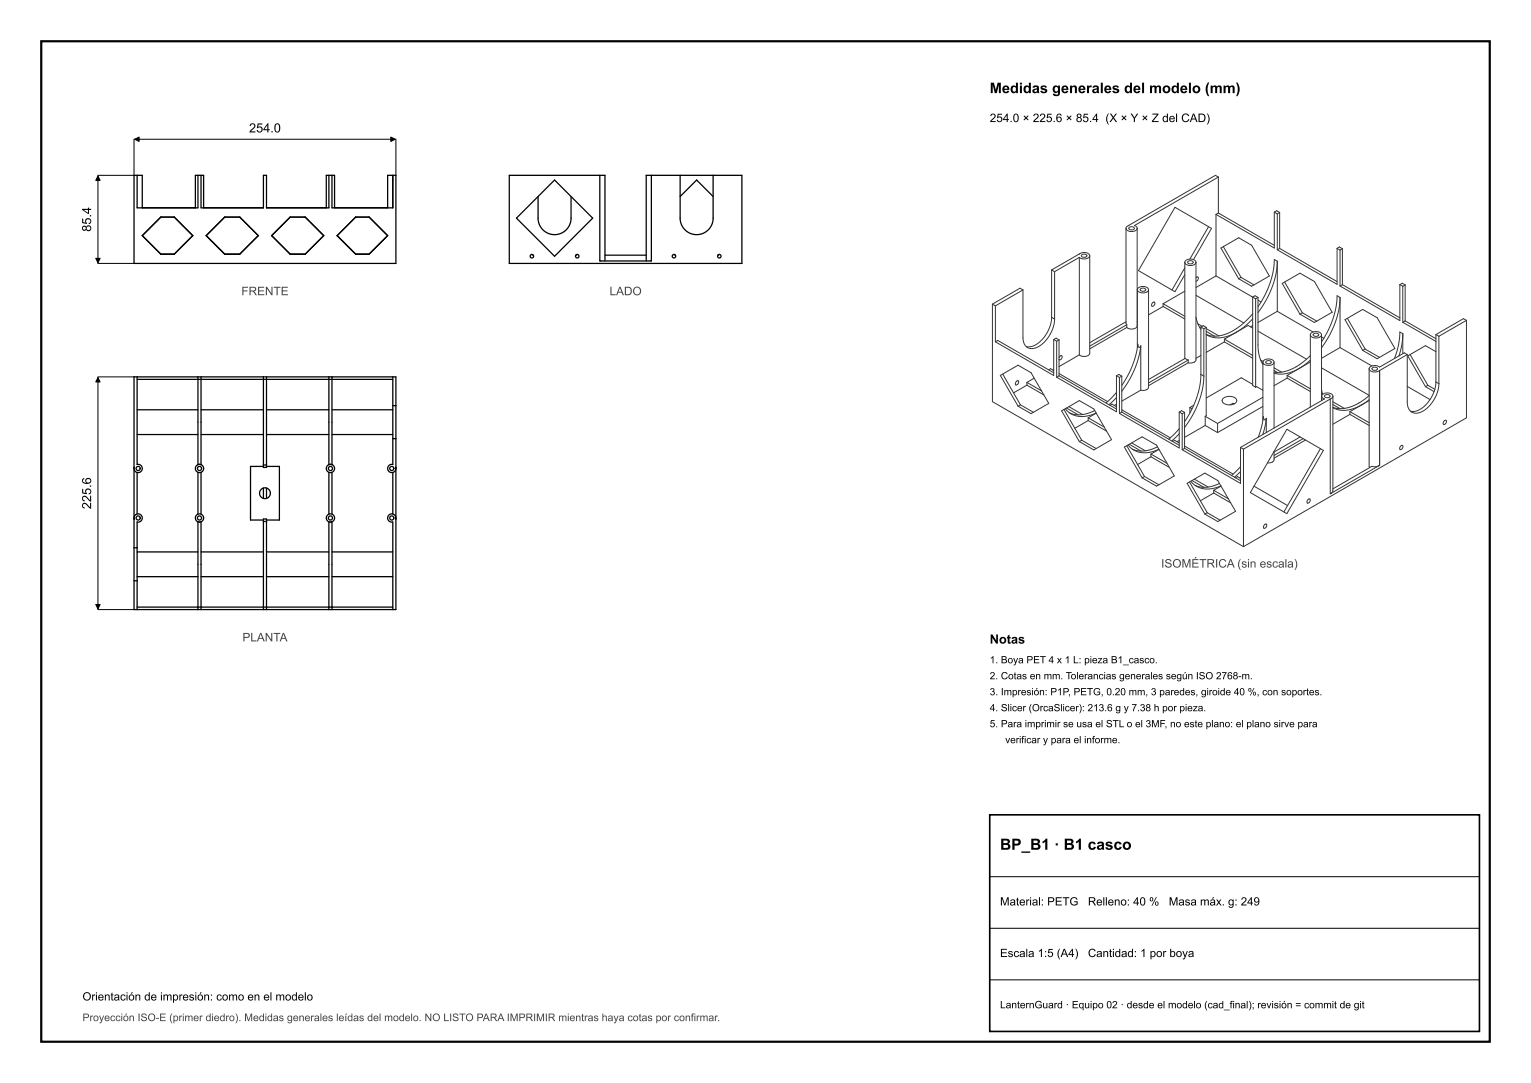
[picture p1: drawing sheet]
<svg xmlns="http://www.w3.org/2000/svg" width="297mm" height="210mm" viewBox="0 0 297 210" stroke-linecap="round" stroke-linejoin="round" font-family="sans-serif">
<path d="M8 8h281v194h-281z" fill="none" stroke="#000" stroke-width=".42"/>
<path d="M192 158h95v42h-95z" fill="none" stroke="#000" stroke-width=".32"/>
<g fill="none" stroke="#000" stroke-width=".25">
<path d="M26.6 34h-.1a.33 .33 0 0 0-.4 .1 .33 .33 0 0 0-.1 .3v16.7h50.8v-16.8a.3 .3 0 0 0-.4-.3h-.2M26.6 34v5.9a.29 .29 0 0 0 0 .4 .29 .29 0 0 0 .4 0h10.9a.31 .31 0 0 0 .4 0 .31 .31 0 0 0 .1-.3v-6M26.6 34h.6a.35 .35 0 0 1 .4 .1 .35 .35 0 0 1 0 .5v5.3a.29 .29 0 0 0 0 .4 .29 .29 0 0 0 .4 0h9.5a.36 .36 0 0 0 .4-.1 .36 .36 0 0 0 0-.5v-5.3a.32 .32 0 0 1 .1-.4 .32 .32 0 0 1 .4 0M38.4 34h.6M39 34v5.9a.29 .29 0 0 0 0 .4 .29 .29 0 0 0 .4 0h11.7M39 34h.1a.27 .27 0 0 1 .4 0 .27 .27 0 0 1 0 .4v5.5a.28 .28 0 0 0 0 .4 .28 .28 0 0 0 .4 0h11.2M63.8 34v5.9a.29 .29 0 0 1 0 .4 .29 .29 0 0 1-.4 0h-11.7M63.8 34h.6M63.8 34h-.1a.27 .27 0 0 0-.4 0 .27 .27 0 0 0 0 .4v5.5a.28 .28 0 0 1 0 .4 .28 .28 0 0 1-.4 0h-11.2M64.4 34v5.9a.29 .29 0 0 0 0 .4 .29 .29 0 0 0 .4 0h11.4M64.4 34h.1a.27 .27 0 0 1 .4 0 .27 .27 0 0 1 0 .4v5.5a.29 .29 0 0 0 0 .4 .29 .29 0 0 0 .4 0h9.5a.36 .36 0 0 0 .4-.1 .36 .36 0 0 0 0-.5v-5.3a.34 .34 0 0 1 .1-.4 .34 .34 0 0 1 .4 0h.5M76.2 34v6.3"/>
<path d="M104.4 38.1v4.4l.2 1 .5 .8 .7 .7 .8 .4 .9 .1 1-.1 .8-.4 .7-.6 .5-.8 .3-1.1v-4.4M116.4 34h-17.6v17.1h45.1v-17.1h-5.6M116.4 34v16.3a.33 .33 0 0 0 .1 .3 .33 .33 0 0 0 .4 0h9a.32 .32 0 0 0 .4 0 .32 .32 0 0 0 .1-.4v-16.2M116.4 34h.6a.29 .29 0 0 1 .3 0 .29 .29 0 0 1 .1 .4v16.2M126.4 34h5.5M126.4 34h-.7a.29 .29 0 0 0-.3 0 .29 .29 0 0 0 0 .4v16.2M131.9 34v8.3l.2 .8 .4 1 .6 .7 .9 .5 1.1 .2 1-.1 1-.5 .7-.8 .4-1 .1-.8v-8.3M131.9 34h6.4M131.9 38.1l3-2.9a.35 .35 0 0 1 .3-.2 .35 .35 0 0 1 .3 .3l2.8 2.8M28.6 44.7l2-2a1.76 1.76 0 0 1 1.9-.6h.4a1.76 1.76 0 0 1 1.9 1l2.3 2.3a.35 .35 0 0 1 .2 .4 .35 .35 0 0 1-.3 .3l-2.6 2.6a1.76 1.76 0 0 1-1.9 .6h-.4a1.76 1.76 0 0 1-1.9-1l-2.3-2.3a.35 .35 0 0 1-.2-.4 .35 .35 0 0 1 .3-.3zM40.1 45.6l2.9-2.9a1.75 1.75 0 0 1 1.9-.6h.7a1.76 1.76 0 0 1 1.9 1l2.3 2.3a.35 .35 0 0 1 .2 .4 .35 .35 0 0 1-.3 .3l-2.6 2.6a1.75 1.75 0 0 1-1.9 .6h-.7a1.76 1.76 0 0 1-1.9-1zM51.1 40.3v-5.7a.38 .38 0 0 1 .1-.6 .38 .38 0 0 1 .5 .1v6.2"/>
<path d="M53.1 45.2l2.6-2.5a1.75 1.75 0 0 1 1.9-.6h.7a1.76 1.76 0 0 1 1.9 1l2.3 2.3a.35 .35 0 0 1 .2 .4 .35 .35 0 0 1-.3 .3l-2.6 2.6a1.75 1.75 0 0 1-1.9 .6h-.7a1.76 1.76 0 0 1-1.9-1l-2.3-2.3a.35 .35 0 0 1-.2-.4 .35 .35 0 0 1 .3-.3zM65.8 45.2l2.6-2.5a1.76 1.76 0 0 1 1.9-.6h.4a1.76 1.76 0 0 1 1.9 1l2.3 2.3a.35 .35 0 0 1 .2 .4 .35 .35 0 0 1-.3 .3l-2.6 2.6a1.76 1.76 0 0 1-1.9 .6h-.4a1.76 1.76 0 0 1-1.9-1l-2.3-2.3a.35 .35 0 0 1-.2-.4 .35 .35 0 0 1 .3-.3zM100.3 42.2l7-7a.33 .33 0 0 1 .4-.2 .33 .33 0 0 1 .3 .3l6.7 6.7a.31 .31 0 0 1 .3 .3 .31 .31 0 0 1-.3 .3l-6.9 6.8a.33 .33 0 0 1-.3 .2 .33 .33 0 0 1-.3-.3zM103.2 49.3l.3 .2M112 49.3l-.3 .2M117.4 49.5h8M130.7 49.3l.3 .2M139.5 49.3l-.3 .2M26.6 73.1h-.1a.33 .33 0 0 0-.4 0 .33 .33 0 0 0-.1 .4v17.1M26.6 73.1h11.8M26.6 73.1v16.5a.34 .34 0 0 0 .1 .4 .34 .34 0 0 0 .4 .1 .8 .8 0 0 1 .5 1 .8 .8 0 0 1-1 .5 .8 .8 0 0 1-.6-1M26.6 73.6h11.8"/>
<path d="M26.6 79.5h11.8M38.4 73.1h.6M38.4 73.1v.5M38.4 73.6h.6M38.4 73.6v16.1a.23 .23 0 0 0 0 .3 .23 .23 0 0 0 .3 0 .26 .26 0 0 0 .3 0 .26 .26 0 0 0 0-.4v-16M39 73.1h12.1M39 73.1v.5M39 73.6h12.1M39 79.5h12.1M51.1 73.1h.6M51.1 73.1v.5M51.1 73.6h.6"/>
<path d="M51.1 73.6v16.6M51.7 73.1h12.1M51.7 73.1v.5M51.7 73.6h12.1M51.7 73.6v16.6M51.7 79.5h12.1M63.8 73.1h.6M63.8 73.1v.5M63.8 73.6h.6M63.8 73.6v16.1a.23 .23 0 0 0 0 .3 .23 .23 0 0 0 .3 0 .26 .26 0 0 0 .3 0 .26 .26 0 0 0 0-.4v-16M64.4 73.1h11.8M64.4 73.1v.5"/>
<path d="M64.4 73.6h11.8M64.4 79.5h11.8M76.2 73.1h.2a.34 .34 0 0 1 .4 .1 .34 .34 0 0 1 0 .4v5.1M76.2 73.1v5.6M76.2 78.7v6.4M76.2 78.7h.6M76.8 78.7v6.4M26 90.6v10M26.6 91.6v8.1M26.6 84.3h11.8M38.4 91.6v8.1M39 91.6v8.1"/>
<path d="M39 84.3h12.1M51.1 90.2a.34 .34 0 0 0 .1 .4 .34 .34 0 0 0 .5-.1v-.3M51.1 90.4h-2.1a.29 .29 0 0 0-.4 .1 .29 .29 0 0 0 0 .4v9.5a.36 .36 0 0 0 .1 .5 .36 .36 0 0 0 .4-.1h2M51.1 94.6v2M51.1 90.2h.6M51.7 94.6v2M51.7 90.4h2.1a.29 .29 0 0 1 .4 .1 .29 .29 0 0 1 0 .4v9.5a.36 .36 0 0 1-.1 .5 .36 .36 0 0 1-.4-.1h-2M51.7 84.3h12.1M63.8 91.6v8.1M64.4 91.6v8.1M64.4 84.3h11.8M76.2 85.1v4.6a.25 .25 0 0 1 0 .3 .25 .25 0 0 1-.3 0 .8 .8 0 0 0-.7 1 .8 .8 0 0 0 1 .6 .8 .8 0 0 0 .6-1"/>
<path d="M76.2 91.6v8.1M76.2 85.1h.6M76.8 85.1v5.5M76.8 90.6v10M26 100.6v5.6M26 106.2v6.4M26 112.6v5.2a.34 .34 0 0 0 .1 .4 .34 .34 0 0 0 .4 0h.1M26 112.6h.6M26 106.2h.6M26 100.6a.8 .8 0 0 1 .7-1 .8 .8 0 0 1 .9 .9 .8 .8 0 0 1-1 .7v5M26.6 118.2h11.8M26.6 112.6v5.6"/>
<path d="M26.6 106.2v6.4M26.6 111.8h11.8M26.6 117.7h11.8M26.6 107h11.8M38.4 118.2h.6M38.4 117.7v-16.1a.23 .23 0 0 1 0-.3 .23 .23 0 0 1 .3-.1 .26 .26 0 0 1 .3 .1 .26 .26 0 0 1 0 .4v16M38.4 117.7h.6M38.4 117.7v.5M39 118.2h12.1M39 117.7h12.1M39 111.8h12.1M39 107h12.1"/>
<path d="M39 117.7v.5M51.1 118.2h.6M51.1 117.7h.6M51.1 101.1v16.6M51.1 101.1a.34 .34 0 0 1 .1-.5 .34 .34 0 0 1 .5 .2v.3M51.1 117.7v.5M51.1 101.1h.6M51.7 118.2h12.1M51.7 117.7h12.1M51.7 101.1v16.6M51.7 111.8h12.1M51.7 107h12.1"/>
<path d="M51.7 117.7v.5M63.8 118.2h.6M63.8 117.7h.6M63.8 117.7v-16.1a.23 .23 0 0 1 0-.3 .23 .23 0 0 1 .3-.1 .26 .26 0 0 1 .3 .1 .26 .26 0 0 1 0 .4v16M63.8 117.7v.5M64.4 118.2h11.8M64.4 117.7h11.8M64.4 111.8h11.8M64.4 107h11.8M64.4 117.7v.5M76.8 100.6v17.3a.3 .3 0 0 1-.1 .3 .3 .3 0 0 1-.3 0h-.2M76.8 100.6a.8 .8 0 0 0-.7-1 .8 .8 0 0 0-.9 .9 .8 .8 0 0 0 1 .7v17"/>
<circle cx="103.2" cy="49.7" r=".34"/>
<circle cx="112" cy="49.7" r=".34"/>
<circle cx="130.7" cy="49.7" r=".34"/>
<circle cx="139.5" cy="49.7" r=".34"/>
<circle cx="26.8" cy="90.8" r=".4"/>
<circle cx="38.7" cy="90.8" r=".8"/>
<circle cx="38.7" cy="90.8" r=".4"/>
<circle cx="51.4" cy="95.6" r="1.05"/>
<circle cx="64.1" cy="90.8" r=".8"/>
<circle cx="64.1" cy="90.8" r=".4"/>
<circle cx="76" cy="90.8" r=".4"/>
<circle cx="26.8" cy="100.4" r=".4"/>
<circle cx="38.7" cy="100.4" r=".4"/>
<circle cx="38.7" cy="100.4" r=".8"/>
<circle cx="64.1" cy="100.4" r=".4"/>
<circle cx="64.1" cy="100.4" r=".8"/>
<circle cx="76" cy="100.4" r=".4"/>
</g>
<g fill="none" stroke="#333" stroke-width=".19">
<path d="M236.4 34.3l-.2-.1a.61 .61 0 0 0-1 .1l-16.3 9.4M236.4 34.3v7M236.4 34.3l-16.3 9.4 .4 .3 .1 .3M192.5 59v18.9l48.7 28.1M192.5 59l.6 .3M193.1 59.3v7M198.4 56.2l-.1-.1a.7 .7 0 0 0-1.1 .2l-4.7 2.7M198.4 56.2l-5.3 3.1M198.4 56.2l.1 9.5a1.85 1.85 0 0 0 1 1.8 1.85 1.85 0 0 0 2.1-.4l1.2-.9 .9-1.4 .6-1.4 .3-1.5M204 52.3v9.2M204 52.3l.6 .4M204.6 52.7v9.2"/>
<path d="M209.4 49.3l-5.4 3M209.4 49.3h.1M209.4 49.9l-4.8 2.8M209.4 49.3a1.35 1.35 0 0 1 2 .3M209.4 49.9v18.9M209.9 49.4l.4-.1a.34 .34 0 0 1 .4 .1 .34 .34 0 0 1-.1 .5h-.1a.42 .42 0 0 1-.5 0 .42 .42 0 0 1-.1-.5zM211.4 49.6v18.3a1.12 1.12 0 0 1-.5 1.1 1.12 1.12 0 0 1-1.3 0l-.2-.2M211.4 49.6a1.35 1.35 0 0 1-2 .3M218.4 44.3a1.25 1.25 0 0 0 2.2 0M218.4 44.3v18.3l.2 .4M218.9 43.7l-.4 .3-.1 .3M218.9 43.7h.1"/>
<path d="M219.1 44.1l.4-.1a.34 .34 0 0 1 .4 .1 .34 .34 0 0 1-.1 .4l-.1 .1a.42 .42 0 0 1-.5 0 .42 .42 0 0 1-.1-.5zM220.6 44.3v18.2a1.12 1.12 0 0 1-.5 1.2 1.12 1.12 0 0 1-1.2 0l-.3-.2M220.6 56.2a1.25 1.25 0 0 0 2.2 0M220.6 56.2a1.25 1.25 0 0 1 2.2 0M220.6 56.2v11.2M221.3 56l.4-.1a.34 .34 0 0 1 .5 .1 .34 .34 0 0 1-.2 .4l-.1 .1a.42 .42 0 0 1-.5 0 .42 .42 0 0 1-.1-.5zM222.8 56.2v18.2a1.06 1.06 0 0 1-.4 1.1 1.06 1.06 0 0 1-1.1 .2M223.6 58.7a.29 .29 0 0 1 .5 0 .29 .29 0 0 1-.2 .5 .31 .31 0 0 1-.5 .1 .31 .31 0 0 1 .1-.5zM225.6 59.4l-2.8 1.7M225.6 59.4l4.2 2.5M225.6 58.9v.5M225.6 58.9l4.2 2.4"/>
<path d="M229.8 51.9l-2.4 4.3M229.8 56.5l-4.2 2.4M229.8 50.9a1.25 1.25 0 0 0 2.2 0M229.8 50.9a1.25 1.25 0 0 1 2.2 0M229.8 50.9v18.6M230.5 50.7l.4-.2a.34 .34 0 0 1 .5 .2 .34 .34 0 0 1-.2 .4l-.1 .1a.42 .42 0 0 1-.5-.1 .42 .42 0 0 1-.1-.4zM231.5 50.3l3.3-5.5a.35 .35 0 0 0 .2-.4 .35 .35 0 0 0-.4-.3l-6.2-3.6a.37 .37 0 0 0-.4-.2 .37 .37 0 0 0-.3 .3l-6.6 11.4a.38 .38 0 0 0-.2 .3 .38 .38 0 0 0 .3 .4l6.3 3.6a.35 .35 0 0 0 .3 .2 .35 .35 0 0 0 .3-.3l1.7-2.9M232 50.9v18.2a1.06 1.06 0 0 1-.4 1.1 1.06 1.06 0 0 1-1.1 .1M232 53.9a.28 .28 0 0 1 .5-.1 .28 .28 0 0 1-.1 .4l-.4 .3M232 57.3l9.3 5.3M234.4 44l-3.6 6.2M235.9 53.5l-3.9 2.2"/>
<path d="M235.9 53.5l7.1 4.1M235.9 41.6v11.9M236.4 41.3l10.8 6.3M236.4 41.3l-.5 .3M236.9 48.1l2.9-1.7a.78 .78 0 0 1 1.2 .1l.9 .5a3.6 3.6 0 0 1 1.8 2.1l2.3 4a.35 .35 0 0 1 .2 .3 .35 .35 0 0 1-.3 .3l-2.6 1.5a.78 .78 0 0 1-1.2-.1l-.9-.5a3.6 3.6 0 0 1-1.8-2.1zM237.3 47.8l3.5 6M240.8 53.8l2.5 1.4M240.8 53.8l-.5 .3M243 57.6a.66 .66 0 0 1 1 .1M243 57.6v16.4a.69 .69 0 0 0 .3 .9l.3 .2M243 57.6l.6 .3M243.6 57.9v17.2"/>
<path d="M244 58.2l.6 .4M244 57.7l-.4 .2M244 57.7l.1 9.9 .3 1.7 .6 1.4M247.2 41.1a.66 .66 0 0 1 1 .1M247.2 41.1v7l-11.3-6.5M247.2 41.1l.6 .4M247.8 41.5v6.9M247.8 50.6l-.6-.3-.2 2.3-.6 2.3-1 2.4-1.4 2.2M247.8 50.6v9.8M247.8 50.6l-.3 2.5-.7 2.6-1.2 2.6-1.6 2.3M248.2 41.2v7M248.2 48.2l11.2 6.4"/>
<path d="M248.2 41.2l-.4 .3M248.2 48.2l-.4 .2M248.7 55l3-1.8a.79 .79 0 0 1 1.2 .2l1.1 .6a3.6 3.6 0 0 1 1.9 2.2l2.3 3.9a.35 .35 0 0 1 .2 .4 .35 .35 0 0 1-.4 .3l-2.6 1.5a.79 .79 0 0 1-1.2-.2l-1.1-.6a3.6 3.6 0 0 1-1.8-2.2zM249.2 54.7l3.4 6M259.4 48.2a.66 .66 0 0 1 1 0M259.4 48.2v6.9l-11.6-6.7M259.4 48.2l.6 .3M260 48.5v7M260 57.7v9.7M260 57.7l-.6-.4-.2 2.2-.6 2.3-.9 2.3-1.3 2.2M260 57.7l-.3 2.3-.7 2.6-1.1 2.5-1.5 2.3M260.4 48.2v7"/>
<path d="M260.4 55.2l11.2 6.4M260.4 48.2l-.4 .3M260.4 55.2l-.4 .3M271.6 55.2a.66 .66 0 0 1 1 .1M271.6 55.2v7l-11.6-6.7M271.6 55.2l.5 .3M272.1 55.5v7M272.6 55.3v6.9M272.6 55.3l-.5 .2M193.1 66.3a.79 .79 0 0 1 1.2 .1l10.1 5.9M194.1 72.8l2.9-1.7a.78 .78 0 0 1 1.2 .1l.9 .5a3.6 3.6 0 0 1 1.8 2.1l2.3 4a.35 .35 0 0 1 .2 .3 .35 .35 0 0 1-.3 .3l-2.6 1.5a.78 .78 0 0 1-1.2-.1l-.9-.5a3.6 3.6 0 0 1-1.8-2.1zM194.5 72.5l3.5 6"/>
<path d="M197.2 73.9a.29 .29 0 0 1 .5 .1 .29 .29 0 0 1-.2 .4 .31 .31 0 0 1-.5 .2 .31 .31 0 0 1 .1-.5zM198 78.5l2.5 1.4M198 78.5l-.5 .3M199.2 74.7l3.3 1.9M199.2 74.7l-2.6 1.5M199.2 74.2v.5M199.2 74.2l2.8 1.6M200.6 73.3l-1.4 .9M203.4 71.7h.1a.62 .62 0 0 1 .9 .1M204 61.5l-.2 1.5-.7 1.6-1.1 1.4-1.2 .9a2.39 2.39 0 0 1-1.7 .3M204 61.5l.6 .4M204.4 71.7l-.1 .1"/>
<path d="M204.4 65.8v7l-11.3-6.5M204.4 65.8l.6 .4M204.4 65.8a.66 .66 0 0 1 1 .1M205 66.2v6.9M205.4 69.4l.1-.1a.32 .32 0 0 1 .5-.3 .32 .32 0 0 1-.1 .5l-.2 .3-.3-.1M205.4 65.9v7M205.4 72.9l11.2 6.4M205.4 72.4l9.5 5.5M205.4 65.9l-.4 .3M205.4 72.9l-.4 .2M205.9 79.7l3-1.8a.79 .79 0 0 1 1.2 .2l1.2 .7a3.6 3.6 0 0 1 1.8 2.1l2.3 3.9a.35 .35 0 0 1 .2 .4 .35 .35 0 0 1-.3 .3l-2.7 1.5a.79 .79 0 0 1-1.2-.2l-1.1-.6a3.6 3.6 0 0 1-1.8-2.2zM206.4 79.4l3.4 6"/>
<path d="M206.6 79.3l1.2 .9 1.4 .5h1.6l1.8-.6M206.9 79.1l2.3 1.3M207.4 78.9l2.6 1.5M209.4 68.8l-4 2.3M212.4 79.6l-1.4 .6-1.3 .2h-1.2l-1-.3M215.3 78.6l.1-.1a.83 .83 0 0 1 1 .3l.2 .1M216.6 78.4l-.4 .2M216.6 72.9v6.9l-11.6-6.7M216.6 72.9l.6 .3M216.6 72.9a.66 .66 0 0 1 1 0M216.6 76.1l-2 2M216.6 77.1l-1.5 1.4"/>
<path d="M217.2 73.2v7M217.6 72.9v7M217.6 79.9l11.2 6.4M217.6 79.5l9.4 5.4M217.6 72.9l-.4 .3M217.6 79.9l-.4 .3M218.4 62.4l-7 4.1M218.6 63.5l-7.2 4.1M218.6 63l-7.2 4.1M218.6 63v.5M220.6 62.3h.1M221.3 75.7l-3.7 2.1"/>
<path d="M221.3 67.1a.29 .29 0 0 1-.4 .3 .29 .29 0 0 1-.1-.5l-.1-.2-.4 2.2-.7 2.1-.9 1.9-1.1 1.8M221.3 67.1v8.6M221.3 67.1l-.4 2.2-.8 2.3-1.1 2.2-1.4 2.1M228.8 79.9v7l-11.6-6.7M228.8 79.9l.5 .3M228.8 79.9a.66 .66 0 0 1 1 .1M229.8 80v6.9M229.8 80l-.5 .2M230.5 70.3l-7.7 4.5M230.5 69.8l-.3-.1a.59 .59 0 0 0-.9 .2l-6.5 3.7M230.5 69.8v.5M230.5 69.8l-7.7 4.5"/>
<path d="M230.8 79v1.1M230.8 79l.5 .3M231.6 78.6l-.8 .4M232 61.5l.4 1.3 .6 1.1M232.4 62.8l.8 .5M232.7 63.5l.3 .2M233 68.9l-1 .6M233 63.4a.66 .66 0 0 1 1 .1M233 63.4v9.2M233 72.6l-.3 2.3-.6 2.3-1 2.3-1.3 2.3M233 63.4l.5 .3M233 72.6l.5 .3"/>
<path d="M233.5 63.7v9.2M233.5 72.9l-.2 2.5-.8 2.6-1.2 2.5-1.5 2.4M234 64.3l1.6 .9M234 63.7l2.4 1.4M234 63.5v17.1l-.2 .1M234 63.5l-.5 .2M237.2 77.3a1.85 1.85 0 0 1 2.7 .3 1.35 1.35 0 0 1-1.7 .9 .85 .85 0 0 1-.9-.3 .85 .85 0 0 1-.1-.9zM237.5 66.3l-3.5 2M237.5 66.3l5.5 3.2M237.5 65.8v.5M237.5 65.8l5.5 3.1M239.4 78.3l-.2-.1-.5 .3"/>
<path d="M239.8 64.4l-2.3 1.4M243 63.1l-.4 .3M243 60.8l-2.3 2.3-2.3 1.4-1.2 .5-1.2 .2-1.1-.1-.9-.3 1.2 .6 1.4 .1 1.6-.3 1.6-.8M243 74.5l-1.7-1a.78 .78 0 0 0-1.2 .2l-6.1 3.5M243 63.6l-.4-.2a.77 .77 0 0 0-1.2 .1l-1.6 .9M243 61.8l-1.5 1.5-1.7 1.1M243.6 75.1l.2-.1 1.2 .7M244 64.2l9.5 5.4M244.6 69.8l.4 .3M244.9 70.6h.1M245 78.8l-8.8 5.1M245 77l-8.8 5.1"/>
<path d="M245 70.2a1.25 1.25 0 0 0 2.2 0M245 70.2a1.25 1.25 0 0 1 2.2 0M245 70.2v11.3M245.6 70.1l.4-.2a.34 .34 0 0 1 .5 .1 .34 .34 0 0 1-.1 .5h-.1a.42 .42 0 0 1-.5 0 .42 .42 0 0 1-.2-.4zM247.2 71.9l.6 .3M247.2 71.3l1.4 .9M247.2 70.2v12.8M247.8 60.4l-3.8 2.1M247.8 60.4l6.9 4M249.7 73.3l-2.5 1.5M249.7 73.3l4.5 2.6M249.7 72.8v.5"/>
<path d="M249.7 72.8l4.5 2.6M252 71.5l-2.3 1.3M252 71.5l-1.4 .6-1.2 .4h-1.2l-1-.1M252.6 60.7l2.8 1.6M252.6 60.7l-.4 .2M254.2 69l-1.8 1.5-1.8 1.1-1.9 .5-1.5 .1M254.2 64.9a1.25 1.25 0 0 0 2.2 0M254.2 64.9a1.25 1.25 0 0 1 2.2 0M254.2 69.8l-2.2 1.7M254.2 70.2l-2.2 1.3M254.2 64.9v14M254.8 64.7l.4-.1a.34 .34 0 0 1 .5 .1 .34 .34 0 0 1-.1 .5h-.1a.42 .42 0 0 1-.5 0 .42 .42 0 0 1-.2-.5z"/>
<path d="M256.4 65.3l.4 .3M256.4 75.6l.2 .9M256.4 71.3l9.2 5.4M256.4 64.9v12.8M256.4 76.8l.1 .3 .4 .3-16.3 9.4M256.4 76.8a1.25 1.25 0 0 1 2.2 0M256.4 76.8v.9M257 76.6l.4-.1a.34 .34 0 0 1 .5 .1 .34 .34 0 0 1-.1 .5h-.1a.42 .42 0 0 1-.5 0 .42 .42 0 0 1-.2-.5zM258 77.4h.1M258.1 77.4v18.3M258.1 77.4l-16.9 9.7M258.6 78.4l1.4 .8"/>
<path d="M258.6 77.9l2.2 1.3M258.6 76.8l-.1 .3-.5 .3M258.6 76.8v18.1a.63 .63 0 0 1-.4 .7M260 67.4l-3.6 2.1M260 67.4l6.1 3.6M260.9 62l3-1.7a.79 .79 0 0 1 1.2 .1l1.1 .7a3.6 3.6 0 0 1 1.9 2.1l2.2 3.9a.35 .35 0 0 1 .2 .4 .35 .35 0 0 1-.3 .3l-2.6 1.5a.79 .79 0 0 1-1.2-.2l-1.1-.6a3.6 3.6 0 0 1-1.9-2.1zM261.4 61.7l3.4 6M261.9 79.8v.6M261.9 79.8l3.7 2.2M264.2 78.5l-1.6 .7-1.4 .3h-1.4l-1.2-.4M264.2 78.5l-2.3 1.3M264.8 67.7l2.8 1.6"/>
<path d="M264.8 67.7l-.4 .2M265.6 71.5l.1 19.2M265.6 76.7l-1.8 1.3-1.9 .9-1.8 .3-1.5-.2M265.6 71.5a1.35 1.35 0 0 0 2 .3M265.6 77.5l-1.4 1M265.6 77.7l-1.4 .8M266.2 71.3l.4-.1a.34 .34 0 0 1 .5 .1 .34 .34 0 0 1-.1 .5h-.1a.42 .42 0 0 1-.5 0 .42 .42 0 0 1-.2-.5zM267.6 71.8v18.4M267.6 71.8h.1M272.1 62.5l6.5 3.7M272.1 64.7v3.9M272.1 64.7l-.5-.3-.3 2.4-.8 2.7"/>
<path d="M272.1 64.7l-.2 2.1-.5 2.2M272.6 62.2l6 3.5M272.6 62.2l-.5 .3M273 74.9l4.4 2.6M273 68.7h-.2a.76 .76 0 0 0-1.1 .1l-3.2 1.9a1.21 1.21 0 0 1-1.6 .2l-.9 .1-.4 .5M273 68.7v9.5a1.85 1.85 0 0 0 1.1 1.8 1.85 1.85 0 0 0 2-.3l1.2-1 1-1.3 .6-1.5 .2-1.5M273 68.7l-5.4 3.1M273.6 68.7l3.4 6M276.5 75l1.7 .9M277 74.7l1.3 .8M277 74.7l-.5 .3M278.6 64.9v9.2"/>
<path d="M278.6 74.1l-.3 1.5-.7 1.5-1 1.4-1.2 .9a2.39 2.39 0 0 1-1.8 .3M278.6 64.9l.5 .3M278.6 68.2l-1.6-.9a.78 .78 0 0 0-1.2 .2l-2.2 1.2a.35 .35 0 0 0-.4 .3 .35 .35 0 0 0 .1 .4l3.2 5.6M278.6 74.1l.5 .3M279.1 65.2v9.2M284.5 62.1l-.2-.1a.7 .7 0 0 0-1.1 .2l-4.6 2.7M284.5 62.1v18.9l-43.3 25M284.5 62.1l-5.4 3.1M209.8 85.4l2.8 1.6M209.8 85.4l-.4 .2M211.1 81.5l-2.6 1.5M211.1 81.5l3.6 2.1"/>
<path d="M211.1 81v.5M211.1 81l3.1 1.8M212.7 80.1l-1.6 .9M218.1 86.7l3-1.7a.79 .79 0 0 1 1.2 .1l1.1 .7a3.6 3.6 0 0 1 1.9 2.1l2.2 3.9a.35 .35 0 0 1 .2 .4 .35 .35 0 0 1-.3 .3l-2.6 1.5a.79 .79 0 0 1-1.2-.2l-1.1-.6a3.6 3.6 0 0 1-1.9-2.1zM218.6 86.4l3.4 6M218.8 86.3l1.2 1 1.4 .5 1.6-.1 1.8-.6M219.1 86.1l2.3 1.4M219.5 85.9l2.7 1.5M222 92.4l2.8 1.6M222 92.4l-.4 .3M223.3 88.6l-2.6 1.5M223.3 88.6l3.6 2"/>
<path d="M223.3 88v.6M223.3 88l3.1 1.8M224.5 86.6l-1.4 .6-1.2 .2h-1.2l-1-.3M224.8 87.1l-1.5 .9M227.5 85.6h.1a.83 .83 0 0 1 1 .2l.2 .1M228.8 85.4l-.5 .3M228.8 83.1l-2.1 2.1M228.8 84.1l-1.5 1.4M229.3 80.2v7M229.8 86.9l10.8 6.3M229.8 86.5l9.4 5.4M229.8 86.9l-.5 .3"/>
<path d="M230.3 93.7l3-1.7a.78 .78 0 0 1 1.2 .2l.8 .4a3.6 3.6 0 0 1 1.9 2.2l2.2 3.9a.35 .35 0 0 1 .2 .4 .35 .35 0 0 1-.3 .3l-2.6 1.5a.78 .78 0 0 1-1.2-.2l-.8-.5a3.6 3.6 0 0 1-1.9-2.1zM230.8 93.5l3.4 5.9M231 93.3l1.1 1 1.4 .5 1.6-.1 1.7-.5M231.2 93.2l2.3 1.3M231.7 92.9l2.7 1.5M233.8 82.5l-4 2.3M233.8 82.5l2.4 1.4M233.8 80.7v1.8M233.8 80.7l2.4 1.4M234.2 99.4l2.5 1.5M234.2 99.4l-.5 .3M235.5 95.6l-2.6 1.5"/>
<path d="M235.5 95.6l3.2 1.9M235.5 95.1v.5M235.5 95.1l2.8 1.6M236.2 82.1v1.8M236.6 93.7l-1.3 .5-1.3 .3-1.1-.1-1.1-.3M236.9 94.3l-1.4 .8M239.7 92.6a.62 .62 0 0 1 .9 .2M240.6 92.6l-.1 .1M240.6 86.8v6.9l-11.3-6.5M240.6 86.8l.6 .3M240.6 90.5l-1.7 1.7M240.6 91.4l-1.1 1.1"/>
<path d="M241.2 87.1v18.9M243.3 94.3l6.5 3.7M245.7 81.1a.29 .29 0 0 1-.4 .3 .29 .29 0 0 1-.2-.4v-.2l-.4 1.9-.6 2.1M245.7 81.1v2.8M245.7 81.1l-.7 3.2M247.2 87.5v.6a1.3 1.3 0 0 1-.6 1.6l-.7 .1M249.6 83.2l6.7 3.9a.37 .37 0 0 1 .3 .2 .37 .37 0 0 1-.1 .4l-6.6 11.4a.38 .38 0 0 1-.2 .4 .38 .38 0 0 1-.4-.1l-6.3-3.6a.37 .37 0 0 1-.4-.3 .37 .37 0 0 1 .2-.4zM252.2 84.7l-5 3M252.8 85.1l-5.6 3.2M253.3 85.3l-6.1 3.5M253.8 96.8a.29 .29 0 0 1 .4 .1 .29 .29 0 0 1-.1 .4 .31 .31 0 0 1-.5 .2 .31 .31 0 0 1 0-.5zM256.2 87l-7.1 12.3"/>
<path d="M258.2 95.6l-.1 .1M261.9 80.4l-3.3 1.9M261.9 80.4l3.7 2.1M267.5 90.3l-9.3 5.3M267.5 90.3l-.4 .2a3.1 3.1 0 0 0-2.5 .8l-6 3.5M267.6 90.2l-.1 .1M267.6 90.2h.1M271.8 86.5a.29 .29 0 0 1 .4 0 .29 .29 0 0 1-.2 .4 .31 .31 0 0 1-.4 .2 .31 .31 0 0 1 0-.5zM280.2 81.6a.29 .29 0 0 1 .4 .1 .29 .29 0 0 1-.1 .4 .31 .31 0 0 1-.5 .2 .31 .31 0 0 1 .1-.6zM245.3 101.7a.29 .29 0 0 1 .5 .1 .29 .29 0 0 1-.2 .4 .31 .31 0 0 1-.5 .2 .31 .31 0 0 1 .1-.5z"/>
</g>
<path d="M19 34.1v16.8M26 27v7h-7M26.1 27h50.6M76.8 27v7M19 51.1h7M19 73.2v44.9M19 73.1h7M19 118.2h7M192 170h95M192 180h95M192 190h95" fill="none" stroke="#000" stroke-width=".19"/>
<path d="M19 34.1l.4 .9h-.8zM26.1 27l.9-.4v.8zM75.8 26.6l.9 .4-.9 .4zM18.6 50.1h.8l-.4 .8zM19 73.2l.4 .9h-.8zM18.6 117.2h.8l-.4 .9z" fill="#000" stroke="#000" stroke-width=".19"/>
<text font-size="3" x="194" y="164.8">BP_B1 · B1 casco</text>
<text font-size="2.8" x="192" y="18.1">Medidas generales del modelo (mm)</text>
<g font-size="2.5">
<text x="48.3" y="25.7">254.0</text>
<text x="17.7" y="44.9" transform="rotate(-90 17.7 44.9)">85.4</text>
<text x="17.7" y="98.7" transform="rotate(-90 17.7 98.7)">225.6</text>
<text x="192" y="124.8">Notas</text>
</g>
<text font-size="2.3" x="192" y="23.7">254.0 × 225.6 × 85.4 (X × Y × Z del CAD)</text>
<g font-size="2.3" fill="#444">
<text x="46.8" y="57.2">FRENTE</text>
<text x="118.2" y="57.3">LADO</text>
<text x="225.3" y="110.1">ISOMÉTRICA (sin escala)</text>
<text x="47" y="124.4">PLANTA</text>
</g>
<g font-size="2.2">
<text x="194" y="175.6">Material: PETG</text>
<text x="211" y="175.6">Relleno: 40 %</text>
<text x="226.7" y="175.6">Masa máx. g: 249</text>
<text x="194" y="185.6">Escala 1:5 (A4)</text>
<text x="211.1" y="185.6">Cantidad: 1 por boya</text>
<text x="16" y="194">Orientación de impresión: como en el modelo</text>
</g>
<text font-size="2" fill="#444" x="16" y="198">Proyección ISO-E (primer diedro). Medidas generales leídas del modelo. NO LISTO PARA IMPRIMIR mientras haya cotas por confirmar.</text>
<text font-size="2" x="194" y="195.5">LanternGuard · Equipo 02 · desde el modelo (cad_final); revisión = commit de git</text>
<g font-size="1.9">
<text x="192" y="128.6">1. Boya PET 4 x 1 L: pieza B1_casco.</text>
<text x="192" y="131.7">2. Cotas en mm. Tolerancias generales según ISO 2768-m.</text>
<text x="192" y="134.8">3. Impresión: P1P, PETG, 0.20 mm, 3 paredes, giroide 40 %, con soportes.</text>
<text x="192" y="137.9">4. Slicer (OrcaSlicer): 213.6 g y 7.38 h por pieza.</text>
<text x="192" y="141">5. Para imprimir se usa el STL o el 3MF, no este plano: el plano sirve para</text>
<text x="195" y="144.1">verificar y para el informe.</text>
</g>
</svg>
